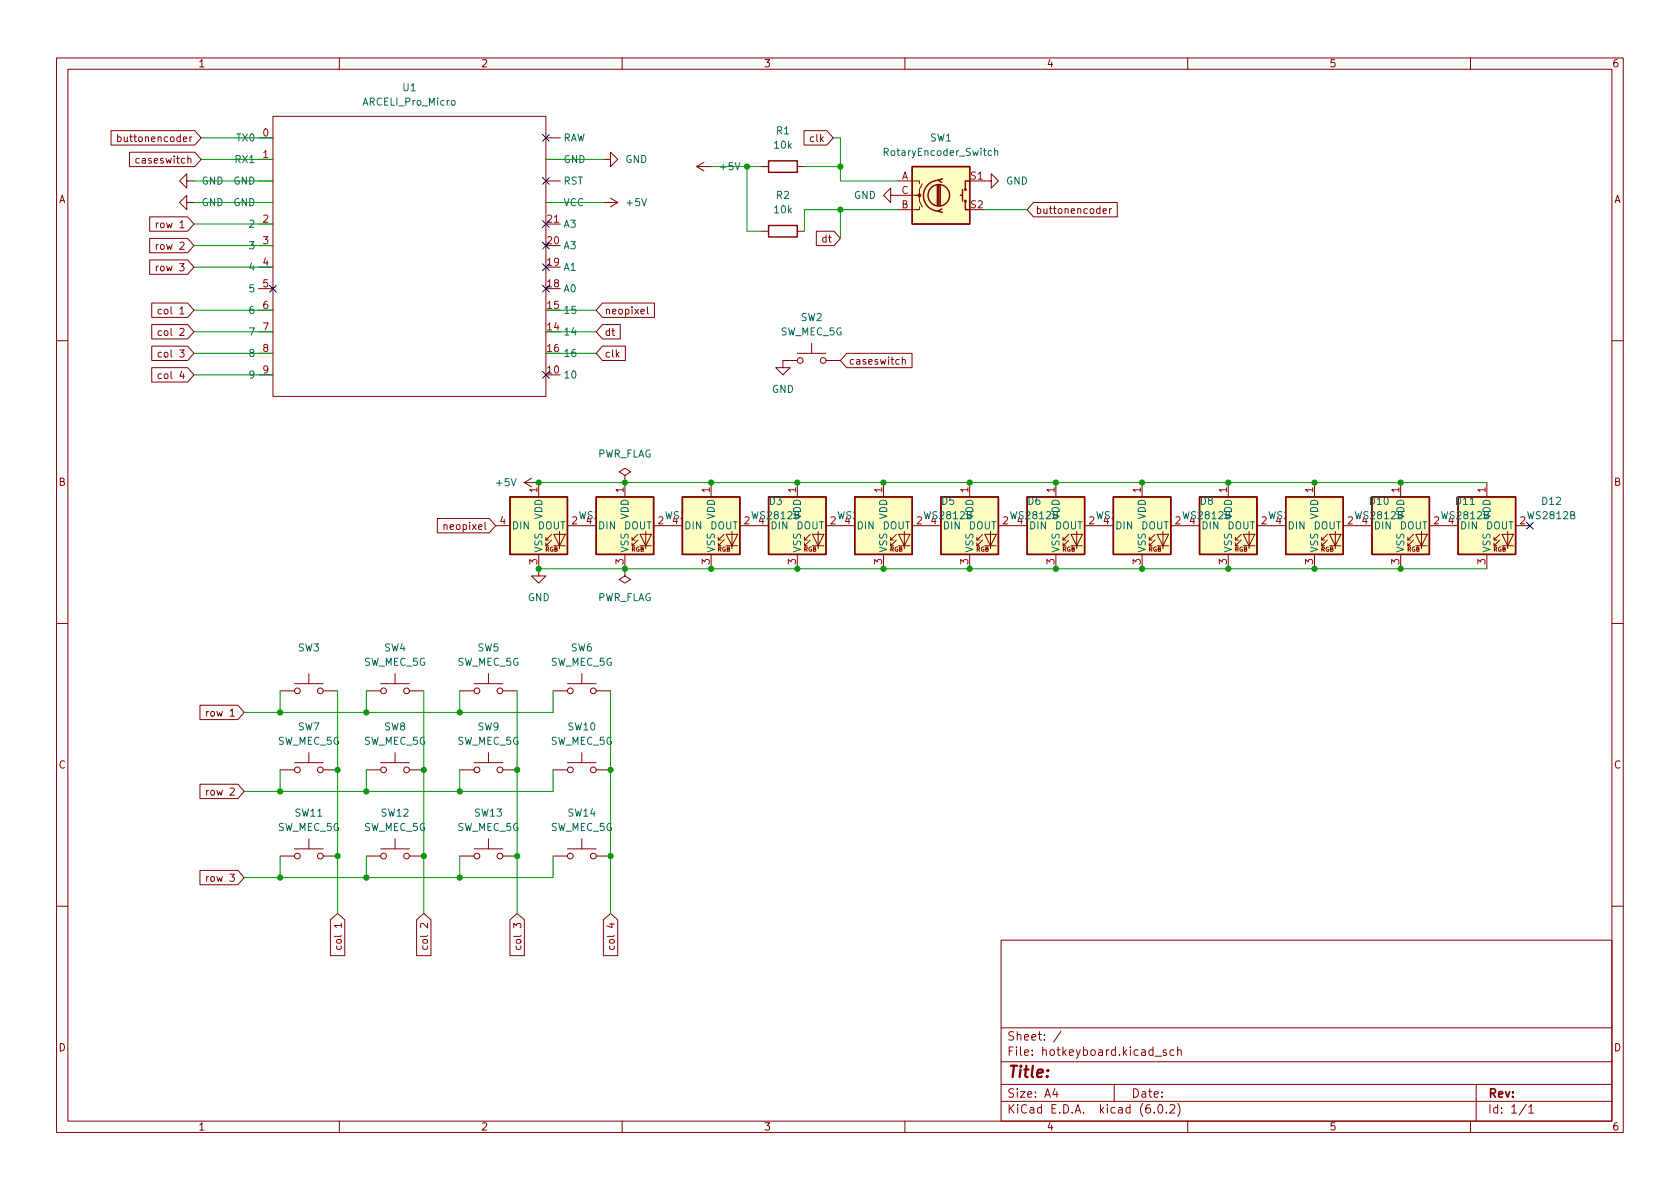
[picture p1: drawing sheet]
<svg xmlns="http://www.w3.org/2000/svg" width="297mm" height="210mm" viewBox="0 0 297 210" stroke-linecap="round" stroke-linejoin="round" font-family="sans-serif">
<g fill="none" stroke="#840000" stroke-width=".18">
<path d="M10 10.2h277v190.1h-277zM12 12.2h273v186.1h-273zM60 10.2v2M110 10.2v2M160 10.2v2M210 10.2v2M260 10.2v2M19.6 23.1h14.8l1.2 1.3-1.2 1.2h-14.8zM20.8 24.3l.4-.1 .2 .2-.1 .6h-.5M20.8 23.8v1.2M22.9 26.9h11.5l1.2 1.3-1.2 1.3h-11.5zM24.6 28.1l-.3-.1-.3 .2 .1 .6h.5"/>
<path d="M26.5 38.3h6.7l1.1 1.3-1.1 1.3h-6.7zM27.6 39.4v.9M28 39.4l-.4 .3M33 35.8v-1.3l-1.3 1.3 1.3 1.3v-1.3h1.3M33 32v-1.3l-1.3 1.3 1.3 1.3v-1.3h1.3M33.9 24.2l-.3 .2M45.7 35.8h2.6M45.7 32h2.6M45.7 28.2h2.6M45.7 24.4h2.6M45.7 39.6h2.6M48.3 20.6h48.2v49.5h-48.2z"/>
<path d="M96.5 35.8h2.6M96.5 32h2.6M96.5 28.2h2.6M96.5 24.4h2.6M96.5 39.6h2.6M106.7 28.2h1.2v-1.3l1.3 1.3-1.3 1.3v-1.3M106.7 35.8h2.5M107.9 35l1.3 .8M109.2 35.8l-1.3 .8M123.2 29.5h2.5M123.2 29.5l1.3 .7M124.5 28.7l-1.3 .8"/>
<path d="M134.6 29.5h1.3M141 29.5h1.2M142.2 23.1h4l1.1 1.3-1.1 1.2h-4zM157.5 34.5v-1.2l-1.3 1.2 1.3 1.3v-1.3h5.1v1.1l.5 1M158.7 32h3.9v.5M162.6 36.6v.5h-3.9M163.1 32.5l-.5 1v1h-.5M174 32h1.3v-1.3l1.2 1.3-1.2 1.3v-1.3M182.7 35.8h14.8v2.5h-14.8l-1.1-1.2zM195 37.3l.6-.1v-.2l-.4-.1-.2 .2 .1 .6h.5M196.2 36.9v.8M196.5 36.9l-.3 .2"/>
<path d="M26.5 42.2h6.7l1.1 1.2-1.1 1.3h-6.7zM26.5 46h6.7l1.1 1.2-1.1 1.3h-6.7zM26.8 53.6h6.4l1.1 1.3-1.1 1.2h-6.4zM26.8 57.4h6.4l1.1 1.3-1.1 1.2h-6.4zM27.6 43.2v.9M27.6 47.1v.8M28 43.2l-.4 .3M28 47.1l-.4 .2M28.6 54.7h-.4l-.3 .2 .2 .6h.5M28.6 58.5h-.4l-.3 .2 .2 .6h.5M45.7 43.4h2.6M45.7 47.2h2.6"/>
<path d="M45.7 51h2.6M45.7 54.9h2.6M45.7 58.7h2.6M106.5 53.6h9.2v2.5h-9.2l-1.1-1.2zM106.5 57.4h3.2v2.5h-3.2l-1.1-1.2zM113.3 55.1l.6-.1v-.3h-.4l-.2 .2 .1 .6h.5M114.5 54.3v1l.2 .2M134.6 40.9h1.3M141 40.9h1.2M144.3 40.9h3.2l1.1 1.3-1.1 1.2h-3.2zM10 60.2h2M26.8 65h6.4l1.1 1.3-1.1 1.3h-6.4z"/>
<path d="M26.8 61.2h6.4l1.1 1.3-1.1 1.2h-6.4zM28.6 66.2l-.4-.1-.3 .2 .2 .6h.5M28.6 62.4l-.4-.1-.3 .2 .2 .6h.5M45.7 62.5h2.6M45.7 66.3h2.6M106.5 61.2h4.1v2.5h-4.1l-1.1-1.2zM141 63.7h-2.6v1.3h1.3l-1.3 1.3-1.2-1.3h1.2M141 62.5h5M143.5 60.7v1.8M146 63.7h2.6M149.7 62.5h11.6v2.5h-11.6l-1.1-1.3zM159.5 63.7l.2-.1h.3l.1 .8"/>
<path d="M159.5 63.1v1.3M285 60.2h2M77.3 91.7h9.2l1.1 1.3-1.1 1.2h-9.2zM78.5 92.9l.2-.1h.3v.8M78.5 92.8v.8M87.6 93h2.6M92.7 85.3l1.3 .8M92.7 85.3h2.5v2.6M94 84.6l-1.3 .7M95.2 98v3.8h1.3l-1.3 1.3-1.2-1.3h1.2M96.5 95.5h.5M97.5 95.5l-1 1v-.5"/>
<path d="M97.5 94.5l-1 1v-.5M97.9 94.5h2l-1 2zM97.9 96.5h2M98.9 94v3M100.3 93h5.1M110.5 84.1l1-.7-1-.6-1 .6 1 .7v1.2M110.5 85.3h.1M110.5 85.3v2.6M110.5 98v2.6M111.8 95.5h.5M112.8 95.5l-1 1v-.5M112.8 94.5l-1 1v-.5"/>
<path d="M113.2 94.5h2l-1 2zM113.2 96.5h2M114.2 94v3M115.6 93h5M125.7 85.3v2.6M125.7 98v2.6M127 95.5h.5M128 95.5l-1 1v-.5M128 94.5l-1 1v-.5M128.4 94.5h2l-1 2zM128.4 96.5h2M129.4 94v3"/>
<path d="M130.8 93h5.1M141 85.3v2.6M141 98v2.6M142.2 95.5h.5M143.3 95.5l-1.1 1v-.5M143.3 94.5l-1.1 1v-.5M143.6 94.5h2.1l-1 2zM143.6 96.5h2.1M144.7 94v3M146 93h5.1M156.2 85.3v2.6M156.2 98v2.6"/>
<path d="M157.5 95.5h.5M158.5 95.5l-1 1v-.5M158.5 94.5l-1 1v-.5M158.9 94.5h2l-1 2zM158.9 96.5h2M159.9 94v3M161.3 93h5.1M171.4 85.3v2.6M171.4 98v2.6M172.7 95.5h.5M173.7 95.5l-1 1v-.5M173.7 94.5l-1 1v-.5"/>
<path d="M174.1 94.5h2l-1 2zM174.1 96.5h2M175.1 94v3M176.5 93h5.1M186.7 85.3v2.6M186.7 98v2.6M188 95.5h.5M189 95.5l-1 1v-.5M189 94.5l-1 1v-.5M189.4 94.5h2l-1 2zM189.4 96.5h2M190.4 94v3"/>
<path d="M191.8 93h5M201.9 85.3v2.6M201.9 98v2.6M203.2 95.5h.5M204.2 95.5l-1 1v-.5M204.2 94.5l-1 1v-.5M204.6 94.5h2l-1 2zM204.6 96.5h2M205.6 94v3M207 93h5.1M217.2 85.3v2.6M217.2 98v2.6"/>
<path d="M218.4 95.5h.5M219.5 95.5l-1.1 1v-.5M219.5 94.5l-1.1 1v-.5M219.8 94.5h2.1l-1 2zM219.8 96.5h2.1M220.9 94v3M222.2 93h5.1M232.4 85.3v2.6M232.4 98v2.6M233.7 95.5h.5M234.7 95.5l-1 1v-.5M234.7 94.5l-1 1v-.5"/>
<path d="M235.1 94.5h2l-1 2zM235.1 96.5h2M236.1 94v3M237.5 93h5.1M247.6 85.3v2.6M247.6 98v2.6M248.9 95.5h.5M249.9 95.5l-1 1v-.5M249.9 94.5l-1 1v-.5M250.3 94.5h2l-1 2zM250.3 96.5h2M251.3 94v3"/>
<path d="M252.7 93h5.1M262.9 85.3v2.6M262.9 98v2.6M264.2 95.5h.5M265.2 95.5l-1 1v-.5M265.2 94.5l-1 1v-.5M265.6 94.5h2l-1 2zM265.6 96.5h2M266.6 94v3M268 93h2.5M10 110.2h2M54.6 119.1v1.8"/>
<path d="M69.8 119.1v1.8M86.4 119.1v1.8M102.9 119.1v1.8M110.5 100.6v1.2l1 .7-1 .6-1-.6 1-.7M110.5 100.6h.1M285 110.2h2M35.4 138.7h6.7l1.1 1.2-1.1 1.3h-6.7zM35.4 124.7h6.7l1.1 1.3-1.1 1.2h-6.7zM36.5 125.8v.8M36.5 139.8v.8M36.9 139.8l-.4 .2M36.9 125.8l-.4 .2"/>
<path d="M49.5 122.2h2.6M49.5 136.1h2.6M52.1 120.9h5M52.1 134.9h5M54.6 133.1v1.8M57.1 122.2h2.6M57.1 136.1h2.6M64.8 122.2h2.5M64.8 136.1h2.5M67.3 120.9h5.1M67.3 134.9h5.1M69.8 133.1v1.8"/>
<path d="M72.4 122.2h2.5M72.4 136.1h2.5M81.3 122.2h2.5M81.3 136.1h2.5M83.8 120.9h5.1M83.8 134.9h5.1M86.4 133.1v1.8M88.9 122.2h2.5M88.9 136.1h2.5M97.8 122.2h2.5M97.8 136.1h2.5M100.3 120.9h5.1"/>
<path d="M100.3 134.9h5.1M102.9 133.1v1.8M105.4 122.2h2.5M105.4 136.1h2.5M35.4 153.9h6.7l1.1 1.3-1.1 1.3h-6.7zM36.5 155v.9M36.9 155l-.4 .2M49.5 151.4h2.6M52.1 150.1h5M54.6 148.3v1.8M57.1 151.4h2.6M64.8 151.4h2.5"/>
<path d="M67.3 150.1h5.1M69.8 148.3v1.8M72.4 151.4h2.5M81.3 151.4h2.5M83.8 150.1h5.1M86.4 148.3v1.8M88.9 151.4h2.5M97.8 151.4h2.5M100.3 150.1h5.1M102.9 148.3v1.8M105.4 151.4h2.5M10 160.2h2"/>
<path d="M58.4 162.6l1.3-1.1 1.3 1.1v6.4h-2.6zM59.6 167.3l-.1 .3 .3 .3 .5-.1v-.5M73.7 162.6l1.2-1.1 1.3 1.1v6.4h-2.5zM74.8 167.3l-.1 .3 .3 .3 .5-.1v-.5M90.2 162.6l1.2-1.1 1.3 1.1v6.4h-2.5zM91.3 167.3v.3l.2 .3 .5-.1v-.5M106.7 162.6l1.2-1.1 1.3 1.1v6.4h-2.5zM107.8 167.3v.3l.2 .3 .6-.1v-.5M177 166.3h108v32h-108zM285 160.2h2M60 198.3v2M110 198.3v2"/>
<path d="M160 198.3v2M177 194.8h108M177 191.8h108M177 187.8h108M177 181.8h108M186.5 192.5l-.4 1h1M186.9 193v1M187.6 182.4l-1.3 1.9M197 191.8v3M204.1 196.7v.1M204.2 186.8h1.2M204.9 195.4l.2-.1a.81 .81 0 0 1 .6 .7 .81 .81 0 0 1-.3 .8h-.2a.81 .81 0 0 1-.6-.6 .81 .81 0 0 1 .3-.8z"/>
<path d="M206.2 196.7v.1M206.2 185.7l-.3-.1-.3 .2 .1 .3 .5 .1v.4h-.6M206.9 195.5l.5-.2 .2 .2 .1 .3-.9 1h.9M207.6 185.7l-.5-.1-.2 .3v.4l.1 .3h.6M208.2 195.1a1.72 1.72 0 0 1 0 2.3M208.2 185.8l.2-.2 .4 .1 .1 .9M208.2 185.1v1.5M210 198.3v2M260 198.3v2M261 191.8v6.5M269.9 195.3l-1.3 1.9M270.3 195.8l.4-.5v1.5"/>
<path d="M270.3 196.8h.9"/>
<circle cx="141.5" cy="63.7" r=".51"/>
<circle cx="145.5" cy="63.7" r=".51"/>
<circle cx="52.6" cy="122.2" r=".51"/>
<circle cx="52.6" cy="136.1" r=".51"/>
<circle cx="56.6" cy="122.2" r=".51"/>
<circle cx="56.6" cy="136.1" r=".51"/>
<circle cx="67.8" cy="122.2" r=".51"/>
<circle cx="67.8" cy="136.1" r=".51"/>
<circle cx="71.9" cy="122.2" r=".51"/>
<circle cx="71.9" cy="136.1" r=".51"/>
<circle cx="84.3" cy="122.2" r=".51"/>
<circle cx="84.3" cy="136.1" r=".51"/>
<circle cx="88.4" cy="122.2" r=".51"/>
<circle cx="88.4" cy="136.1" r=".51"/>
<circle cx="100.8" cy="122.2" r=".51"/>
<circle cx="100.8" cy="136.1" r=".51"/>
<circle cx="104.9" cy="122.2" r=".51"/>
<circle cx="104.9" cy="136.1" r=".51"/>
<circle cx="52.6" cy="151.4" r=".51"/>
<circle cx="56.6" cy="151.4" r=".51"/>
<circle cx="67.8" cy="151.4" r=".51"/>
<circle cx="71.9" cy="151.4" r=".51"/>
<circle cx="84.3" cy="151.4" r=".51"/>
<circle cx="88.4" cy="151.4" r=".51"/>
<circle cx="100.8" cy="151.4" r=".51"/>
<circle cx="104.9" cy="151.4" r=".51"/>
</g>
<g fill="#ffffc2" stroke="#ffffc2" stroke-width=".18">
<path d="M212.1 87.9h10.1v10.1h-10.1z"/>
<path d="M181.6 87.9h10.2v10.1h-10.2z"/>
<path d="M257.8 87.9h10.2v10.1h-10.2z"/>
<path d="M242.6 87.9h10.1v10.1h-10.1z"/>
<path d="M227.3 87.9h10.2v10.1h-10.2z"/>
<path d="M90.2 87.9h10.1v10.1h-10.1z"/>
<path d="M105.4 87.9h10.2v10.1h-10.2z"/>
<path d="M196.8 87.9h10.2v10.1h-10.2z"/>
<path d="M135.9 87.9h10.1v10.1h-10.1z"/>
<path d="M166.4 87.9h10.1v10.1h-10.1z"/>
<path d="M151.1 87.9h10.2v10.1h-10.2z"/>
<path d="M161.3 29.5h10.1v10.1h-10.1z"/>
<path d="M120.6 87.9h10.2v10.1h-10.2z"/>
</g>
<g fill="none" stroke="#840000" stroke-width=".25">
<path d="M135.9 28.4h5.1v2.1h-5.1zM135.9 39.9h5.1v2h-5.1zM161.3 29.5h10.1v10.1h-10.1zM165.7 32.8v3.5M166 31.9a2.73 2.73 0 0 0-2.7 2.7 2.73 2.73 0 0 0 2.7 2.7M166 32.8v3.5M166.2 32.8v3.5M166.5 37l-.6 .3 .7 .3M166.6 31.6l-.7 .3 .6 .4M169.8 34.5h.4M170.2 33.5v2.1M170.7 35.6v1.5h.7"/>
<path d="M171.4 32h-.7v1.5M90.2 87.9h10.1v10.1h-10.1zM105.4 87.9h10.2v10.1h-10.2zM120.6 87.9h10.2v10.1h-10.2zM135.9 87.9h10.1v10.1h-10.1zM151.1 87.9h10.2v10.1h-10.2zM166.4 87.9h10.1v10.1h-10.1zM181.6 87.9h10.2v10.1h-10.2zM196.8 87.9h10.2v10.1h-10.2zM212.1 87.9h10.1v10.1h-10.1zM227.3 87.9h10.2v10.1h-10.2zM242.6 87.9h10.1v10.1h-10.1z"/>
<path d="M257.8 87.9h10.2v10.1h-10.2z"/>
<circle cx="166" cy="34.5" r="1.9"/>
<circle cx="170.7" cy="35.6" r=".13"/>
<circle cx="170.7" cy="33.5" r=".13"/>
</g>
<circle cx="162.6" cy="34.5" r=".25" fill="#840000" stroke="#840000" stroke-width=".18"/>
<path d="M79.9 17.9l.1-.1 .4 .1 .1 .5-.2 .1-.3 .1-.1-.1zM175.3 26.7l-.3-.1-.3 .3 .1 .5h.5M175.9 26.8l.1-.2 .3 .1 .1 .8M175.9 26.2v1.3" fill="none" stroke="#006464" stroke-width=".18"/>
<g fill="none" stroke="#009600" stroke-width=".18">
<path d="M34.3 32h14M34.3 35.8h14M34.3 39.6h14M35.6 24.4h12.7M35.6 28.2h12.7M96.5 35.8h10.2M96.5 28.2h10.2M125.7 29.5h8.9M132.1 29.5v11.4h2.5M142.2 29.5h6.4M147.3 24.4h1.3v7.6h10.1M148.6 37.1v5.1"/>
<path d="M158.7 37.1h-16.5v3.8M174 37.1h7.6M34.3 47.2h14M34.3 58.7h14M34.3 43.4h14M34.3 54.9h14M96.5 58.7h8.9M96.5 54.9h8.9M34.3 62.5h14M34.3 66.3h14M96.5 62.5h8.9M95.2 85.3h167.7"/>
<path d="M95.2 100.6h167.7M49.5 122.2v3.8M49.5 136.1v3.8M59.7 122.2v39.3M64.8 122.2v3.8M64.8 136.1v3.8M74.9 122.2v39.3M81.3 122.2v3.8M81.3 136.1v3.8M91.4 122.2v39.3M97.8 122.2v3.8h-54.6M97.8 136.1v3.8h-54.6"/>
<path d="M107.9 122.2v39.3M49.5 151.4v3.8M64.8 151.4v3.8M81.3 151.4v3.8M97.8 151.4v3.8h-54.6"/>
</g>
<g fill="none" stroke="#000084" stroke-width=".18">
<path d="M95.9 39l1.2 1.2M95.9 31.4l1.2 1.2M95.9 23.8l1.2 1.2M97.1 39l-1.2 1.2M97.1 31.4l-1.2 1.2M97.1 23.8l-1.2 1.2M47.7 50.4l1.2 1.3M48.9 50.4l-1.2 1.3M95.9 42.8l1.2 1.2M95.9 46.6l1.2 1.2M95.9 50.4l1.2 1.3M97.1 42.8l-1.2 1.2"/>
<path d="M97.1 46.6l-1.2 1.2M97.1 50.4l-1.2 1.3M95.9 65.7l1.2 1.2M97.1 65.7l-1.2 1.2M269.9 92.3l1.2 1.3M271.1 92.3l-1.2 1.3"/>
</g>
<g fill="#009600" stroke="#009600" stroke-width=".18">
<circle cx="125.7" cy="100.6" r=".46"/>
<circle cx="125.7" cy="85.3" r=".46"/>
<circle cx="110.5" cy="100.6" r=".46"/>
<circle cx="110.5" cy="85.3" r=".46"/>
<circle cx="107.9" cy="151.4" r=".46"/>
<circle cx="91.4" cy="151.4" r=".46"/>
<circle cx="107.9" cy="136.1" r=".46"/>
<circle cx="95.2" cy="85.3" r=".46"/>
<circle cx="91.4" cy="136.1" r=".46"/>
<circle cx="95.2" cy="100.6" r=".46"/>
<circle cx="217.2" cy="85.3" r=".46"/>
<circle cx="217.2" cy="100.6" r=".46"/>
<circle cx="201.9" cy="100.6" r=".46"/>
<circle cx="201.9" cy="85.3" r=".46"/>
<circle cx="247.6" cy="85.3" r=".46"/>
<circle cx="247.6" cy="100.6" r=".46"/>
<circle cx="232.4" cy="100.6" r=".46"/>
<circle cx="232.4" cy="85.3" r=".46"/>
<circle cx="186.7" cy="85.3" r=".46"/>
<circle cx="186.7" cy="100.6" r=".46"/>
<circle cx="64.8" cy="126" r=".46"/>
<circle cx="59.7" cy="136.1" r=".46"/>
<circle cx="74.9" cy="136.1" r=".46"/>
<circle cx="81.3" cy="126" r=".46"/>
<circle cx="49.5" cy="139.9" r=".46"/>
<circle cx="49.5" cy="155.2" r=".46"/>
<circle cx="49.5" cy="126" r=".46"/>
<circle cx="59.7" cy="151.4" r=".46"/>
<circle cx="64.8" cy="155.2" r=".46"/>
<circle cx="64.8" cy="139.9" r=".46"/>
<circle cx="148.6" cy="37.1" r=".46"/>
<circle cx="156.2" cy="85.3" r=".46"/>
<circle cx="171.4" cy="85.3" r=".46"/>
<circle cx="148.6" cy="29.5" r=".46"/>
<circle cx="141" cy="100.6" r=".46"/>
<circle cx="156.2" cy="100.6" r=".46"/>
<circle cx="171.4" cy="100.6" r=".46"/>
<circle cx="81.3" cy="155.2" r=".46"/>
<circle cx="74.9" cy="151.4" r=".46"/>
<circle cx="81.3" cy="139.9" r=".46"/>
<circle cx="132.1" cy="29.5" r=".46"/>
<circle cx="141" cy="85.3" r=".46"/>
</g>
<text font-size="2.8" fill="#840000" x="178" y="190.6">Title:</text>
<g font-size="2.1" fill="#840000">
<text x="178" y="184">Sheet: /</text>
<text x="178" y="186.7">File: hotkeyboard.kicad_sch</text>
<text x="178" y="196.9">KiCad E.D.A. kicad (6.0.2)</text>
<text x="178" y="194.1">Size: A4</text>
<text x="200" y="194.1">Date:</text>
<text x="263" y="194.1">Rev:</text>
<text x="263" y="196.9">Id: 1/1</text>
</g>
<g font-size="1.8" fill="#840000">
<text x="35" y="11.9">1</text>
<text x="85" y="11.9">2</text>
<text x="135" y="11.9">3</text>
<text x="185" y="11.9">4</text>
<text x="235" y="11.9">5</text>
<text x="285" y="11.9">6</text>
<text x="21.7" y="25.1">buttonencoder</text>
<text x="24.7" y="28.9">caseswitch</text>
<text x="143.4" y="25.1">clk</text>
<text x="10.3" y="35.9">A</text>
<text x="285.3" y="35.9">A</text>
<text x="28.2" y="40.3">row 1</text>
<text x="183" y="37.8">buttonencoder</text>
<text x="28.2" y="44.2">row 2</text>
<text x="28.2" y="48">row 3</text>
<text x="145.5" y="42.9">dt</text>
<text x="28.8" y="55.6">col 1</text>
<text x="28.8" y="59.4">col 2</text>
<text x="106.8" y="55.6">neopixel</text>
<text x="106.8" y="59.4">dt</text>
<text x="28.8" y="63.2">col 3</text>
<text x="106.8" y="63.2">clk</text>
<text x="150" y="64.5">caseswitch</text>
<text x="28.8" y="67">col 4</text>
<text x="10.3" y="85.9">B</text>
<text x="285.3" y="85.9">B</text>
<text x="79" y="93.7">neopixel</text>
<text x="37.1" y="126.7">row 1</text>
<text x="10.3" y="135.9">C</text>
<text x="285.3" y="135.9">C</text>
<text x="37.1" y="140.7">row 2</text>
<text x="37.1" y="155.9">row 3</text>
<text x="60.4" y="167" transform="rotate(-90 60.4 167)">col 1</text>
<text x="75.7" y="167" transform="rotate(-90 75.7 167)">col 2</text>
<text x="92.2" y="167" transform="rotate(-90 92.2 167)">col 3</text>
<text x="108.7" y="167" transform="rotate(-90 108.7 167)">col 4</text>
<text x="10.3" y="185.9">D</text>
<text x="285.3" y="185.9">D</text>
<text x="35" y="199.9">1</text>
<text x="85" y="199.9">2</text>
<text x="135" y="199.9">3</text>
<text x="185" y="199.9">4</text>
<text x="235" y="199.9">5</text>
<text x="285" y="199.9">6</text>
</g>
<g font-size="1.8" fill="#006464">
<text x="71.3" y="16.1">U1</text>
<text x="64.3" y="18.7">ARCELI_Pro_Micro</text>
<text x="137.3" y="23.7">R1</text>
<text x="41.8" y="28.8">RX1</text>
<text x="42" y="25">TX0</text>
<text x="99.6" y="28.8">GND</text>
<text x="99.6" y="25">RAW</text>
<text x="110.5" y="28.8">GND</text>
<text x="137" y="26.3">10k</text>
<text x="156.7" y="27.6">RotaryEncoder_Switch</text>
<text x="164.5" y="25">SW1</text>
<text x="35.6" y="32.6">GND</text>
<text x="41.3" y="32.6">GND</text>
<text x="99.6" y="32.6">RST</text>
<text x="127.4" y="30.1">+5V</text>
<text x="137.3" y="35.2">R2</text>
<text x="151" y="35.2">GND</text>
<text x="177.8" y="32.6">GND</text>
<text x="35.6" y="36.4">GND</text>
<text x="41.3" y="36.4">GND</text>
<text x="44.2" y="40.3">2</text>
<text x="99.6" y="36.4">VCC</text>
<text x="99.6" y="40.3">A3</text>
<text x="110.9" y="36.4">+5V</text>
<text x="137" y="37.7">10k</text>
<text x="44.2" y="44.1">3</text>
<text x="44.2" y="47.9">4</text>
<text x="99.6" y="47.9">A1</text>
<text x="99.6" y="44.1">A3</text>
<text x="44.2" y="51.7">5</text>
<text x="99.6" y="51.7">A0</text>
<text x="44.2" y="55.5">6</text>
<text x="44.2" y="59.3">7</text>
<text x="99.6" y="59.3">14</text>
<text x="99.6" y="55.5">15</text>
<text x="138" y="59.3">SW_MEC_5G</text>
<text x="141.6" y="56.8">SW2</text>
<text x="44.2" y="63.1">8</text>
<text x="99.6" y="63.1">16</text>
<text x="44.2" y="66.9">9</text>
<text x="99.6" y="66.9">10</text>
<text x="136.5" y="69.5">GND</text>
<text x="105.5" y="80.9">PWR_FLAG</text>
<text x="87.8" y="86">+5V</text>
<text x="105.5" y="89.3">D1</text>
<text x="120.8" y="89.3">D2</text>
<text x="136" y="89.3">D3</text>
<text x="151.3" y="89.3">D4</text>
<text x="166.5" y="89.3">D5</text>
<text x="181.7" y="89.3">D6</text>
<text x="197" y="89.3">D7</text>
<text x="212.2" y="89.3">D8</text>
<text x="227.5" y="89.3">D9</text>
<text x="242.2" y="89.3">D10</text>
<text x="257.5" y="89.3">D11</text>
<text x="272.7" y="89.3">D12</text>
<text x="90.4" y="93.6">DIN</text>
<text x="95.1" y="93.6">DOUT</text>
<text x="95.9" y="91.9" transform="rotate(-90 95.9 91.9)">VDD</text>
<text x="102.6" y="91.8">WS2812B</text>
<text x="105.7" y="93.6">DIN</text>
<text x="110.3" y="93.6">DOUT</text>
<text x="111.1" y="91.9" transform="rotate(-90 111.1 91.9)">VDD</text>
<text x="117.9" y="91.8">WS2812B</text>
<text x="120.9" y="93.6">DIN</text>
<text x="125.5" y="93.6">DOUT</text>
<text x="126.4" y="91.9" transform="rotate(-90 126.4 91.9)">VDD</text>
<text x="133.1" y="91.8">WS2812B</text>
<text x="136.1" y="93.6">DIN</text>
<text x="140.8" y="93.6">DOUT</text>
<text x="141.6" y="91.9" transform="rotate(-90 141.6 91.9)">VDD</text>
<text x="148.4" y="91.8">WS2812B</text>
<text x="151.4" y="93.6">DIN</text>
<text x="156" y="93.6">DOUT</text>
<text x="156.8" y="91.9" transform="rotate(-90 156.8 91.9)">VDD</text>
<text x="163.6" y="91.8">WS2812B</text>
<text x="166.6" y="93.6">DIN</text>
<text x="171.3" y="93.6">DOUT</text>
<text x="172.1" y="91.9" transform="rotate(-90 172.1 91.9)">VDD</text>
<text x="178.8" y="91.8">WS2812B</text>
<text x="181.9" y="93.6">DIN</text>
<text x="186.5" y="93.6">DOUT</text>
<text x="187.3" y="91.9" transform="rotate(-90 187.3 91.9)">VDD</text>
<text x="194.1" y="91.8">WS2812B</text>
<text x="197.1" y="93.6">DIN</text>
<text x="201.7" y="93.6">DOUT</text>
<text x="202.6" y="91.9" transform="rotate(-90 202.6 91.9)">VDD</text>
<text x="209.3" y="91.8">WS2812B</text>
<text x="212.3" y="93.6">DIN</text>
<text x="217" y="93.6">DOUT</text>
<text x="217.8" y="91.9" transform="rotate(-90 217.8 91.9)">VDD</text>
<text x="224.6" y="91.8">WS2812B</text>
<text x="227.6" y="93.6">DIN</text>
<text x="232.2" y="93.6">DOUT</text>
<text x="233" y="91.9" transform="rotate(-90 233 91.9)">VDD</text>
<text x="239.8" y="91.8">WS2812B</text>
<text x="242.8" y="93.6">DIN</text>
<text x="247.5" y="93.6">DOUT</text>
<text x="248.3" y="91.9" transform="rotate(-90 248.3 91.9)">VDD</text>
<text x="255" y="91.8">WS2812B</text>
<text x="258.1" y="93.6">DIN</text>
<text x="262.7" y="93.6">DOUT</text>
<text x="263.5" y="91.9" transform="rotate(-90 263.5 91.9)">VDD</text>
<text x="270.3" y="91.8">WS2812B</text>
<text x="95.9" y="97.8" transform="rotate(-90 95.9 97.8)">VSS</text>
<text x="111.1" y="97.8" transform="rotate(-90 111.1 97.8)">VSS</text>
<text x="126.4" y="97.8" transform="rotate(-90 126.4 97.8)">VSS</text>
<text x="141.6" y="97.8" transform="rotate(-90 141.6 97.8)">VSS</text>
<text x="156.8" y="97.8" transform="rotate(-90 156.8 97.8)">VSS</text>
<text x="172.1" y="97.8" transform="rotate(-90 172.1 97.8)">VSS</text>
<text x="187.3" y="97.8" transform="rotate(-90 187.3 97.8)">VSS</text>
<text x="202.6" y="97.8" transform="rotate(-90 202.6 97.8)">VSS</text>
<text x="217.8" y="97.8" transform="rotate(-90 217.8 97.8)">VSS</text>
<text x="233" y="97.8" transform="rotate(-90 233 97.8)">VSS</text>
<text x="248.3" y="97.8" transform="rotate(-90 248.3 97.8)">VSS</text>
<text x="263.5" y="97.8" transform="rotate(-90 263.5 97.8)">VSS</text>
<text x="93.3" y="106.3">GND</text>
<text x="105.5" y="106.3">PWR_FLAG</text>
<text x="52.7" y="115.2">SW3</text>
<text x="64.3" y="117.7">SW_MEC_5G</text>
<text x="67.9" y="115.2">SW4</text>
<text x="80.8" y="117.7">SW_MEC_5G</text>
<text x="84.4" y="115.2">SW5</text>
<text x="97.3" y="117.7">SW_MEC_5G</text>
<text x="101" y="115.2">SW6</text>
<text x="49.1" y="131.7">SW_MEC_5G</text>
<text x="52.7" y="129.2">SW7</text>
<text x="64.3" y="131.7">SW_MEC_5G</text>
<text x="67.9" y="129.2">SW8</text>
<text x="80.8" y="131.7">SW_MEC_5G</text>
<text x="84.4" y="129.2">SW9</text>
<text x="97.3" y="131.7">SW_MEC_5G</text>
<text x="100.5" y="129.2">SW10</text>
<text x="49.1" y="146.9">SW_MEC_5G</text>
<text x="52.2" y="144.4">SW11</text>
<text x="64.3" y="146.9">SW_MEC_5G</text>
<text x="67.4" y="144.4">SW12</text>
<text x="80.8" y="146.9">SW_MEC_5G</text>
<text x="84" y="144.4">SW13</text>
<text x="97.3" y="146.9">SW_MEC_5G</text>
<text x="100.5" y="144.4">SW14</text>
</g>
<g font-size="1.8" fill="#a90000">
<text x="46.5" y="24.1">0</text>
<text x="46.5" y="27.9">1</text>
<text x="159.4" y="31.7">A</text>
<text x="159.4" y="34.3">C</text>
<text x="171.6" y="31.7">S1</text>
<text x="46.5" y="39.4">2</text>
<text x="96.8" y="39.4">21</text>
<text x="159.4" y="36.8">B</text>
<text x="171.6" y="36.8">S2</text>
<text x="46.5" y="43.2">3</text>
<text x="46.5" y="47">4</text>
<text x="96.8" y="47">19</text>
<text x="96.8" y="43.2">20</text>
<text x="46.5" y="50.8">5</text>
<text x="96.8" y="50.8">18</text>
<text x="46.5" y="54.6">6</text>
<text x="46.5" y="58.4">7</text>
<text x="96.8" y="58.4">14</text>
<text x="96.8" y="54.6">15</text>
<text x="46.5" y="62.2">8</text>
<text x="96.8" y="62.2">16</text>
<text x="46.5" y="66">9</text>
<text x="96.8" y="66">10</text>
<text x="95" y="87.1" transform="rotate(-90 95 87.1)">1</text>
<text x="110.2" y="87.1" transform="rotate(-90 110.2 87.1)">1</text>
<text x="125.5" y="87.1" transform="rotate(-90 125.5 87.1)">1</text>
<text x="140.7" y="87.1" transform="rotate(-90 140.7 87.1)">1</text>
<text x="156" y="87.1" transform="rotate(-90 156 87.1)">1</text>
<text x="171.2" y="87.1" transform="rotate(-90 171.2 87.1)">1</text>
<text x="186.4" y="87.1" transform="rotate(-90 186.4 87.1)">1</text>
<text x="201.7" y="87.1" transform="rotate(-90 201.7 87.1)">1</text>
<text x="216.9" y="87.1" transform="rotate(-90 216.9 87.1)">1</text>
<text x="232.2" y="87.1" transform="rotate(-90 232.2 87.1)">1</text>
<text x="247.4" y="87.1" transform="rotate(-90 247.4 87.1)">1</text>
<text x="262.6" y="87.1" transform="rotate(-90 262.6 87.1)">1</text>
<text x="88.4" y="92.7">4</text>
<text x="101.1" y="92.7">2</text>
<text x="103.6" y="92.7">4</text>
<text x="116.3" y="92.7">2</text>
<text x="118.9" y="92.7">4</text>
<text x="131.6" y="92.7">2</text>
<text x="134.1" y="92.7">4</text>
<text x="146.8" y="92.7">2</text>
<text x="149.4" y="92.7">4</text>
<text x="162.1" y="92.7">2</text>
<text x="164.6" y="92.7">4</text>
<text x="177.3" y="92.7">2</text>
<text x="179.8" y="92.7">4</text>
<text x="192.5" y="92.7">2</text>
<text x="195.1" y="92.7">4</text>
<text x="207.8" y="92.7">2</text>
<text x="210.3" y="92.7">4</text>
<text x="223" y="92.7">2</text>
<text x="225.6" y="92.7">4</text>
<text x="238.3" y="92.7">2</text>
<text x="240.8" y="92.7">4</text>
<text x="253.5" y="92.7">2</text>
<text x="256" y="92.7">4</text>
<text x="268.7" y="92.7">2</text>
<text x="95" y="99.8" transform="rotate(-90 95 99.8)">3</text>
<text x="110.2" y="99.8" transform="rotate(-90 110.2 99.8)">3</text>
<text x="125.5" y="99.8" transform="rotate(-90 125.5 99.8)">3</text>
<text x="140.7" y="99.8" transform="rotate(-90 140.7 99.8)">3</text>
<text x="156" y="99.8" transform="rotate(-90 156 99.8)">3</text>
<text x="171.2" y="99.8" transform="rotate(-90 171.2 99.8)">3</text>
<text x="186.4" y="99.8" transform="rotate(-90 186.4 99.8)">3</text>
<text x="201.7" y="99.8" transform="rotate(-90 201.7 99.8)">3</text>
<text x="216.9" y="99.8" transform="rotate(-90 216.9 99.8)">3</text>
<text x="232.2" y="99.8" transform="rotate(-90 232.2 99.8)">3</text>
<text x="247.4" y="99.8" transform="rotate(-90 247.4 99.8)">3</text>
<text x="262.6" y="99.8" transform="rotate(-90 262.6 99.8)">3</text>
</g>
<g font-size="1.1" fill="#840000">
<text x="96.4" y="97.5">RGB</text>
<text x="111.6" y="97.5">RGB</text>
<text x="126.8" y="97.5">RGB</text>
<text x="142.1" y="97.5">RGB</text>
<text x="157.3" y="97.5">RGB</text>
<text x="172.6" y="97.5">RGB</text>
<text x="187.8" y="97.5">RGB</text>
<text x="203" y="97.5">RGB</text>
<text x="218.3" y="97.5">RGB</text>
<text x="233.5" y="97.5">RGB</text>
<text x="248.8" y="97.5">RGB</text>
<text x="264" y="97.5">RGB</text>
</g>
</svg>
